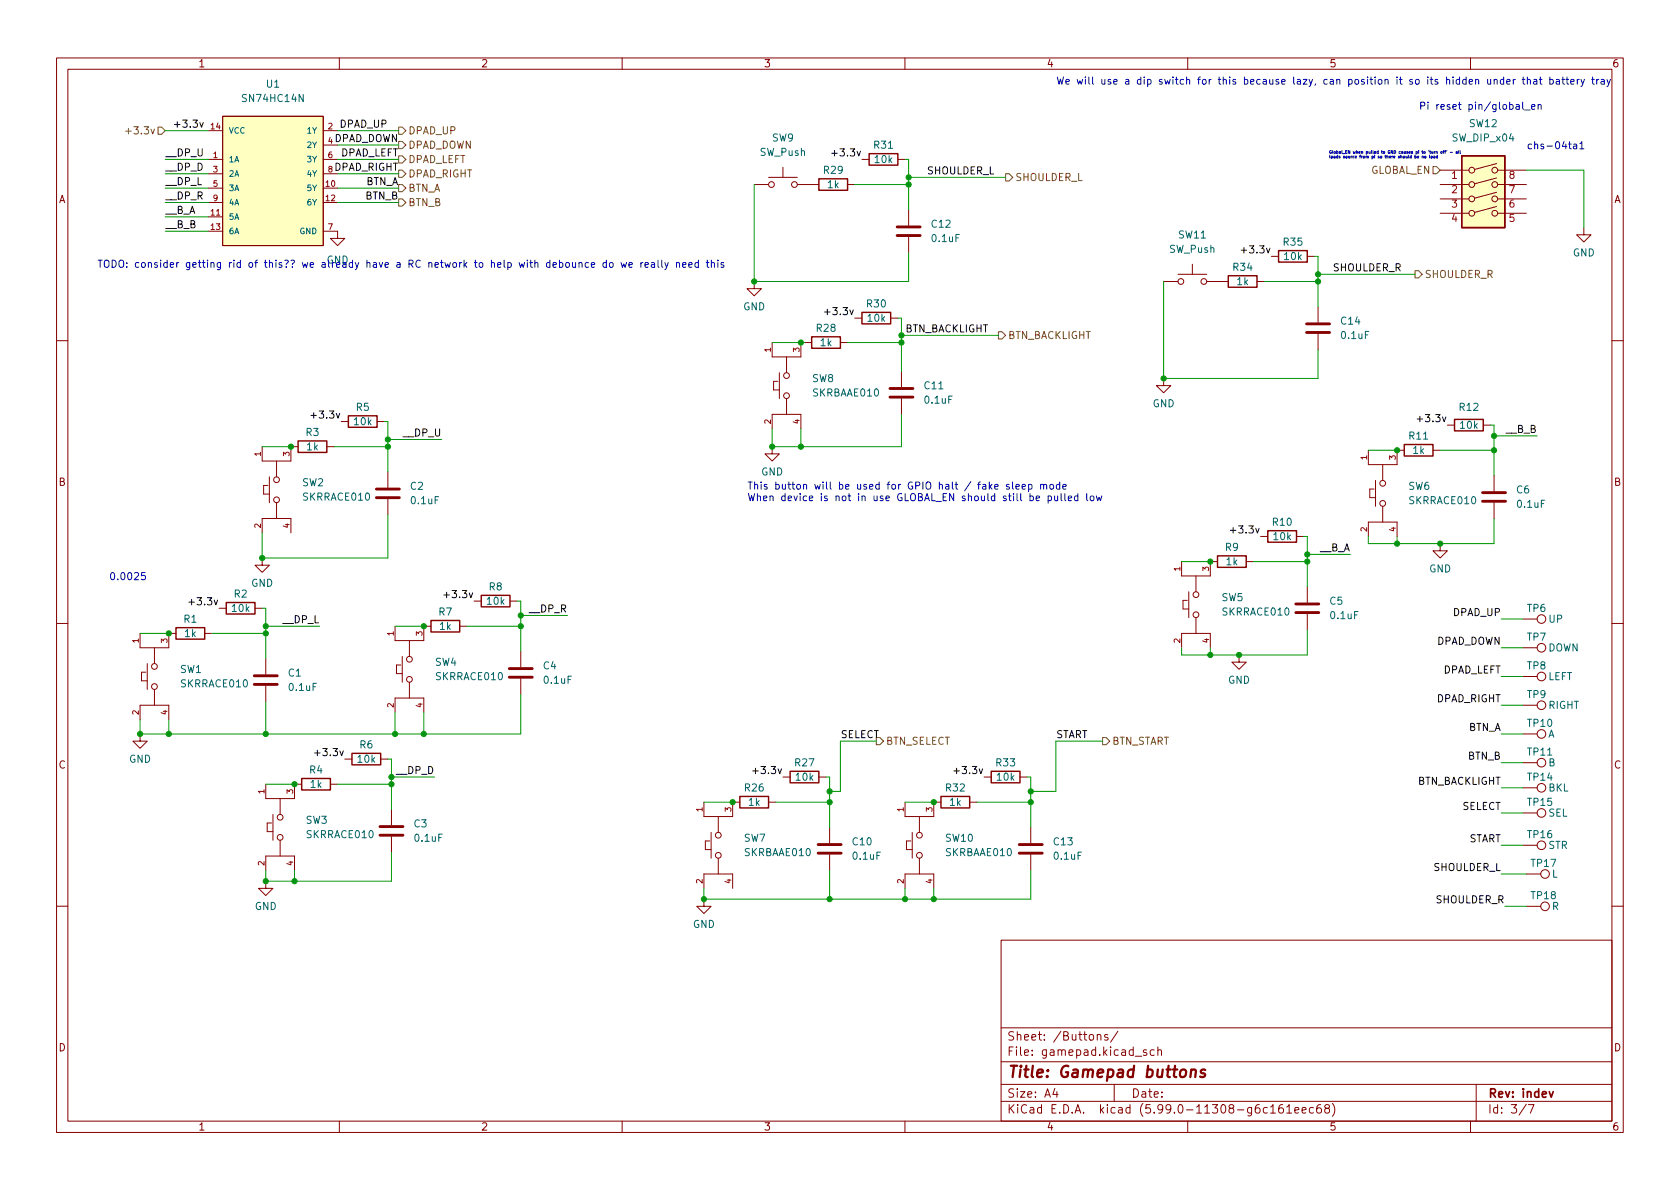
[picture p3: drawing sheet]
<svg xmlns="http://www.w3.org/2000/svg" width="297mm" height="210mm" viewBox="0 0 297 210" stroke-linecap="round" stroke-linejoin="round" font-family="sans-serif">
<g fill="none" stroke="#840000" stroke-width=".18">
<path d="M10 10.2h277v190.1h-277zM12 12.2h273v186.1h-273zM60 10.2v2M110 10.2v2M160 10.2v2M210 10.2v2M260 10.2v2M36.8 28.2h2.6M36.8 33.3h2.6M36.8 38.3h2.6M36.8 35.8h2.6M36.8 23.1h2.6"/>
<path d="M36.8 30.7h2.6M39.4 20.6h17.7v22.8h-17.7zM57.1 28.2h2.6M57.1 33.3h2.6M57.1 35.8h2.6M57.1 23.1h2.6M57.1 30.7h2.6M57.1 25.6h2.6M133.3 32.6h2.6M135.9 31.4h5.1M138.4 29.6v1.8M141 32.6h3.8"/>
<path d="M149.9 32.6h1.2M152.4 28.2h1.3M158.7 28.2h1.3M160.7 37.1v2.8M254.6 32.6h5.1M254.6 30.1h5.1M254.6 35.2h5.1M254.6 37.7h5.1M264.6 36.5l-3.9 1.1M264.6 34l-3.9 1M264.6 31.5l-3.9 1M264.6 28.9l-3.9 1.1"/>
<path d="M264.8 32.6h5.1M264.8 30.1h5.1M264.8 35.2h5.1M264.8 37.7h5.1M36.8 40.9h2.6M57.1 40.9h2.6v1.3h1.3l-1.3 1.2-1.3-1.2h1.3M133.3 49.8v1.2h1.3l-1.3 1.3-1.2-1.3h1.2M151.1 56.3h1.3M157.5 56.3h1.2M160.7 41.9v2.8M205.7 49.8h2.6M208.3 48.5h5.1"/>
<path d="M210.8 46.7v1.8M213.4 49.8h3.8M222.2 49.8h1.3M224.8 45.3h1.3M231.1 45.3h1.3M233 54.2v2.8M233 59v2.8M280 40.3v1.2h1.3l-1.3 1.3-1.2-1.3h1.2M10 60.2h2M46.4 79v2.5h5v-2.5h1.3M57.8 79h1.3M60.3 74.5h1.3"/>
<path d="M66.7 74.5h1.2M136.5 79v1.3h1.3l-1.3 1.2-1.2-1.2h1.2M136.5 75.8v-2.5h5.1v2.5M136.5 60.6v2.5h5.1v-2.5M137.5 67.4h-.7v1.6h1M137.8 65.9v4.6M139.1 63.1v2.8M139.1 70.5v2.8M142.2 60.6h1.3M148.6 60.6h1.3M159.4 65.7v2.7M159.4 70.5v2.8"/>
<path d="M205.7 66.9v1.3h1.3l-1.3 1.3-1.2-1.3h1.2M241.9 79.6v2.6h5.1v-2.6h1.3M253.4 79.6h1.2M255.9 75.2h1.3M262.3 75.2h1.2M285 60.2h2M46.4 98.7v1.2h1.2l-1.2 1.3-1.3-1.3h1.3M46.4 94.2v-2.5h5v2.5M47.4 85.8h-.8v1.6h1M47.6 84.3v4.6M48.9 81.5v2.8M48.9 88.9v2.8"/>
<path d="M68.6 83.4v2.8M68.6 88.3v2.8M208.9 99.3v2.5h5.1v-2.5h1.3M220.3 99.3h1.3M222.9 94.9h1.3M229.2 94.9h1.3M241.9 94.9v-2.6h5.1v2.6M243 86.5h-.8v1.5h1M243.2 85v4.5M244.5 82.2v2.8M244.5 89.5v2.8M254.6 96.1v1.3h1.3l-1.3 1.3-1.2-1.3h1.2"/>
<path d="M264.2 84.1v2.8M264.2 88.9v2.8M10 110.2h2M24.8 112v2.5h5v-2.5h1.3M25.8 118.9h-.8v1.5h1M26 117.3v4.6M27.3 114.5v2.8M36.2 112h1.3M38.7 107.6h1.3M45.1 107.6h1.3M47 116.5v2.7M69.8 110.7v2.6h5.1v-2.6h1.3"/>
<path d="M70.9 117.6h-.8v1.5h1M71.1 116.1v4.5M72.4 113.3v2.8M81.3 110.7h1.2M83.8 106.3h1.3M90.2 106.3h1.2M92.1 115.2v2.8M208.9 114.5v-2.5h5.1v2.5M209.9 106.2h-.7v1.5h1M210.2 104.6v4.6M211.5 101.8v2.8M211.5 109.2v2.8"/>
<path d="M219.1 115.8v1.3h1.2l-1.2 1.3-1.3-1.3h1.3M231.1 103.8v2.7M231.1 108.6v2.8M269.2 114.5h2.6M269.2 119.6h2.6M269.2 109.5h2.6M285 110.2h2M24.8 129.8v1.3h1.2l-1.2 1.2-1.3-1.2h1.3M24.8 127.2v-2.5h5v2.5M27.3 121.9v2.8M47 138.7v2.5h5.1v-2.5h1.2M47 121.3v2.8"/>
<path d="M58.4 138.7h1.3M61 134.2h1.2M67.3 134.2h1.3M69.8 126v-2.6h5.1v2.6M72.4 120.6v2.8M92.1 120v2.8M138.4 137.4h1.3M144.8 137.4h1.2M174 137.4h1.3M180.3 137.4h1.3M269.2 124.7h2.6M269.2 129.8h2.6"/>
<path d="M269.2 139.3h2.6M269.2 134.9h2.6M47 155.8v1.3h1.3l-1.3 1.3-1.3-1.3h1.3M47 153.9v-2.5h5.1v2.5M48 145.5h-.8v1.6h1.1M48.3 144v4.6M49.5 141.2v2.8M49.5 148.6v2.8M69.2 143.1v2.8M69.2 147.9v2.8M124.5 159v1.3h1.2l-1.2 1.2-1.3-1.2h1.3M124.5 157.1v-2.5h5v2.5"/>
<path d="M124.5 141.9v2.5h5v-2.5h1.3M125.5 148.7h-.8v1.5h1M125.7 147.2v4.6M127 144.4v2.8M127 151.8v2.8M135.9 141.9h1.3M146.7 146.3v2.8M146.7 151.1v2.8M160 141.9v2.5h5.1v-2.5h1.3M160 157.1v-2.5h5.1v2.5M161 148.7h-.7v1.5h1M161.3 147.2v4.6"/>
<path d="M162.6 144.4v2.8M162.6 151.8v2.8M171.4 141.9h1.3M182.2 146.3v2.8M182.2 151.1v2.8M269.2 143.8h2.6M269.2 149.5h2.6M269.9 154.6h2.5M10 160.2h2M177 166.3h108v32h-108zM269.9 160.3h2.5M285 160.2h2"/>
<path d="M60 198.3v2M110 198.3v2M160 198.3v2M177 194.8h108M177 191.8h108M177 187.8h108M177 181.8h108M186.5 192.5l-.4 1h1M186.9 193v1M194 183.1l.2-.2 .4 .1v.9M194 182.9v1M195.9 183l-.4-.1-.2 .2 .1 .3 .5 .1v.4h-.6"/>
<path d="M197 191.8v3M197.6 182.4l-1.2 1.9M200.7 186.8h1.2M202.7 185.7l-.3-.1-.3 .2 .1 .3 .5 .1v.4h-.6M204.1 185.7l-.5-.1-.2 .3v.4l.1 .3h.6M204.7 185.8l.2-.2 .4 .1 .1 .9M204.7 185.1v1.5M210 198.3v2M224.6 195.8l.5-.5v1.5M224.6 196.8h.9M226.8 195.3a.59 .59 0 0 0-.7 .7v.5l.1 .3h.4l.3-.1v-.5l-.1-.2-.4-.1-.3 .3M227.5 195.8l.4-.5v1.5"/>
<path d="M227.5 196.8h.9M228.9 196.3l.7-.1v-.3l-.5-.1-.2 .2 .1 .8h.6M230.2 196.3l.7-.1v-.3l-.5-.1-.2 .2 .1 .8h.6M232.2 195.9l-.4-.1-.3 .3v.4l.1 .3h.6M233.5 195.3a.59 .59 0 0 0-.7 .7v.5l.1 .3h.5l.2-.1v-.5l-.1-.2-.4-.1-.3 .3M234.5 196l-.3-.3 .1-.2 .2-.2 .4 .1 .2 .2-.1 .2-.6 .2-.2 .3 .1 .4 .2 .1h.4l.2-.3v-.2l-.3-.3M235.6 195.1a1.72 1.72 0 0 1 0 2.3M260 198.3v2M261 191.8v6.5M269.9 195.3l-1.3 1.9M270.2 195.3h1l-.6 1.5"/>
<circle cx="136.4" cy="32.6" r=".51"/>
<circle cx="140.5" cy="32.6" r=".51"/>
<circle cx="260.2" cy="37.7" r=".51"/>
<circle cx="260.2" cy="32.6" r=".51"/>
<circle cx="260.2" cy="30.1" r=".51"/>
<circle cx="260.2" cy="35.2" r=".51"/>
<circle cx="264.3" cy="37.7" r=".51"/>
<circle cx="264.3" cy="32.6" r=".51"/>
<circle cx="264.3" cy="30.1" r=".51"/>
<circle cx="264.3" cy="35.2" r=".51"/>
<circle cx="208.8" cy="49.8" r=".51"/>
<circle cx="212.9" cy="49.8" r=".51"/>
<circle cx="139.1" cy="70" r=".51"/>
<circle cx="139.1" cy="66.4" r=".51"/>
<circle cx="48.9" cy="88.4" r=".51"/>
<circle cx="48.9" cy="84.8" r=".51"/>
<circle cx="244.5" cy="89" r=".51"/>
<circle cx="244.5" cy="85.5" r=".51"/>
<circle cx="27.3" cy="117.9" r=".51"/>
<circle cx="72.4" cy="116.6" r=".51"/>
<circle cx="211.5" cy="105.2" r=".51"/>
<circle cx="211.5" cy="108.7" r=".51"/>
<circle cx="272.5" cy="114.5" r=".76"/>
<circle cx="272.5" cy="109.5" r=".76"/>
<circle cx="272.5" cy="119.6" r=".76"/>
<circle cx="27.3" cy="121.4" r=".51"/>
<circle cx="72.4" cy="120.1" r=".51"/>
<circle cx="272.5" cy="139.3" r=".76"/>
<circle cx="272.5" cy="124.7" r=".76"/>
<circle cx="272.5" cy="129.8" r=".76"/>
<circle cx="272.5" cy="134.9" r=".76"/>
<circle cx="49.5" cy="148.1" r=".51"/>
<circle cx="49.5" cy="144.5" r=".51"/>
<circle cx="127" cy="151.3" r=".51"/>
<circle cx="127" cy="147.7" r=".51"/>
<circle cx="162.6" cy="151.3" r=".51"/>
<circle cx="162.6" cy="147.7" r=".51"/>
<circle cx="272.5" cy="149.5" r=".76"/>
<circle cx="272.5" cy="143.8" r=".76"/>
<circle cx="273.2" cy="154.6" r=".76"/>
<circle cx="273.2" cy="160.3" r=".76"/>
</g>
<path d="M273.9 193l.4 1 .3-1" fill="none" stroke="#840000" stroke-width=".3"/>
<path d="M210.6 189.3a.49 .49 0 0 1 .9 .1l-.2 1.1M210.6 189.1l-.1 1.4M213.1 189.2a.49 .49 0 0 0-.8 .3l.1 .2 .6 .2 .1 .2-.1 .3-.2 .1-.6-.1" fill="none" stroke="#840000" stroke-width=".4"/>
<g fill="none" stroke="#840000" stroke-width=".25">
<path d="M144.8 31.6h5.1v2h-5.1zM153.7 27.2h5v2h-5zM258.4 27.6h7.7v12.7h-7.7zM143.5 59.6h5.1v2h-5.1zM152.4 55.2h5.1v2.1h-5.1zM217.2 48.8h5v2h-5zM226.1 44.3h5v2h-5zM52.7 78h5.1v2h-5.1zM61.6 73.5h5.1v2.1h-5.1zM248.3 78.6h5.1v2h-5.1zM257.2 74.2h5.1v2h-5.1zM215.3 98.3h5v2h-5z"/>
<path d="M224.2 93.8h5v2.1h-5zM31.1 111h5.1v2h-5.1zM40 106.5h5.1v2.1h-5.1zM76.2 109.7h5.1v2.1h-5.1zM85.1 105.3h5.1v2h-5.1zM53.3 137.7h5.1v2h-5.1zM62.2 133.2h5.1v2h-5.1zM139.7 136.4h5.1v2h-5.1zM175.3 136.4h5v2h-5zM130.8 140.8h5.1v2.1h-5.1zM166.4 140.8h5v2.1h-5z"/>
</g>
<g fill="none" stroke="#840000" stroke-width=".51">
<path d="M158.6 41.7h4.1M158.6 40.1h4.1M231 58.8h4.1M231 57.3h4.1M157.4 70.2h4M157.4 68.7h4M66.5 88h4.1M66.5 86.5h4.1M262.1 88.6h4.1M262.1 87.1h4.1M45 119.5h4M90 119.8h4.1"/>
<path d="M90 118.2h4.1M229.1 108.3h4.1M229.1 106.8h4.1M45 121h4M67.2 147.7h4M67.2 146.2h4M144.7 150.9h4M144.7 149.3h4M180.2 150.9h4.1M180.2 149.3h4.1"/>
</g>
<g fill="#ffffc2" stroke="#ffffc2" stroke-width=".18">
<path d="M258.4 27.6h7.7v12.7h-7.7z"/>
<path d="M39.4 20.6h17.7v22.8h-17.7z"/>
</g>
<g fill="none" stroke="#725600" stroke-width=".18">
<path d="M22.2 23.2h1M27.9 22.5h.7l.6 .6-.6 .6h-.7zM70.5 35.2h.6l.7 .6-.7 .6h-.6zM70.5 30.1h.6l.7 .6-.7 .7h-.6zM70.5 22.5h.6l.7 .6-.7 .6h-.6zM70.5 27.6h.6l.7 .6-.7 .6h-.6zM70.5 32.6h.6l.7 .7-.7 .6h-.6zM70.5 25h.6l.7 .6-.7 .7h-.6zM177.8 30.7h.6l.7 .7-.7 .6h-.6zM253.4 29.5h.6l.6 .6-.6 .6h-.6zM176.5 58.7h.7l.6 .6-.6 .6h-.7zM250.2 47.9h.6l.7 .6-.7 .6h-.6z"/>
<path d="M154.9 130.4h.7l.6 .7-.6 .6h-.7zM194.9 130.4h.7l.6 .7-.6 .6h-.7z"/>
</g>
<path d="M30.9 22h.9M147.1 27.1h.9M145.8 55.2h1M219.5 44.2h.9M55 73.5h1M250.6 74.1h.9M217.5 93.8h1M33.4 106.5h1M78.5 105.2h.9M55.6 133.1h1M133.1 136.3h1M168.7 136.3h.9" fill="none" stroke="#0f0f0f" stroke-width=".18"/>
<g fill="none" stroke="#0000c2" stroke-width=".18">
<path d="M263 14l.1 .8 .3 .1 .2-.1M263.6 14v.9M264.2 14.2l.2-.2 .3 .1v.8M264.2 14v.9M265.9 14.1l-.4-.1-.2 .3 .1 .5h.5M265.9 13.6v1.3M266.4 14.5l.6-.2v-.2l-.4-.1-.2 .2 .1 .6h.5M267.6 14v.9M267.9 14l-.3 .3M268.1 18.5h.5v.8M268.6 18.8h-.4l-.2 .2 .2 .3h.4M269.1 14h.5"/>
<path d="M269.2 18.1v1.1l.2 .1M269.3 13.6v1.1l.3 .2M269.6 19.5h1M270 14.2l.2-.2 .3 .1 .1 .8M270 13.6v1.3M270.8 18.9l.6-.1-.1-.3h-.3l-.2 .2 .1 .6h.4M271.2 14.1h.5v.8M271.7 14.3l-.4 .1-.2 .2 .2 .3 .4-.1M271.9 18.6l.2-.1h.3l.1 .8M271.9 18.5v.8M272.2 14h.4M272.3 13.6v1.1l.3 .2"/>
<path d="M274 14.1l.4-.1 .2 .3-.1 .5h-.5M274 13.6v1.3M275.2 14.1h.5v.8M275.7 14.3l-.4 .1-.2 .2 .2 .3 .4-.1M276.1 14h.5M276.3 13.6v1.1l.3 .2M276.9 14h.5M277.1 13.6v1.1l.3 .2M277.7 14.5l.6-.2v-.2l-.4-.1-.2 .2 .1 .6h.5M278.9 14v.9M279.2 14l-.3 .3M279.5 14l.3 .9"/>
<path d="M280.1 14l-.4 1.2-.2 .1M281.4 14h.5M281.6 13.6v1.1l.3 .2M282.3 14v.9M282.7 14l-.4 .3M283.1 14.1h.5v.8M283.6 14.3l-.4 .1-.2 .2 .2 .3 .4-.1M284.1 14l.3 .9M284.7 14l-.4 1.2-.2 .1M250.2 27.4v.5h.2v-.2l-.2-.1M250.6 27.8l.2-.1v-.1l-.2 .1v.2h.2M251.4 27.7l.2-.1 .1 .3"/>
<path d="M251.4 27.6v.3M251.9 27.7h.2v.2h-.2zM252.7 27.4l.1 .5M253 27.7h.2v.2h-.2zM253.1 26.8l.1 .3h.2M253.4 26.8v.3M253.5 27.6l.2 .1v.2h-.2v-.1l.2-.1M253.6 26.8v.3M253.7 26.8l-.1 .1M253.9 26.8h.2v.3M253.9 26.8v.3M254.2 27.4v.5h-.2l-.1-.2 .3-.1"/>
<path d="M254.8 26.8l.2 .1-.1 .2-.2-.1zM255.1 26.8h.2M255.3 26.6l-.1 .1v.4M255.4 26.8h.2M255.6 26.6l-.1 .1v.4M255.8 26.6v.1M256.4 26.9h.4M257.4 26.8h.2l.1 .3M257.7 26.9l-.3 .1 .3 .1M257.9 26.6l.1 .5M258.2 26.6v.5M278.2 25.5h.5l.1 .8"/>
<path d="M278.8 25.8h-.4l-.2 .2 .2 .3h.4M279.3 25.4l.4-.4v1.3M279.3 26.3h.8M107.2 46.5l-.4-.1-.2 .3 .1 .5h.5M107.2 46v1.3M107.9 46.5l.3-.1 .2 .3v.3l-.2 .3-.3-.1-.1-.2zM109.8 46.4l.3 .9 .2-.6 .2 .6 .3-.9M111.2 46.8l.6-.1-.1-.2-.3-.1-.2 .2 .1 .6h.4M113.3 46.4v.9M113.7 46.4l-.4 .3M114 46.8l.6-.1v-.2l-.4-.1-.2 .2 .1 .6h.5M115.2 46.5h.5v.8"/>
<path d="M115.7 46.7l-.4 .1-.2 .2 .2 .3 .4-.1M116.3 46v1.1l.2 .2M117 46v1.1l.2 .2M117.6 46.4l.3 .9M118.2 46.4l-.5 1.2-.1 .1M119.6 46.5l.2-.1 .3 .1 .1 .8M119.6 46.4v.9M120.7 46.8l.6-.1-.1-.2-.3-.1-.2 .2 .1 .6h.4M121.8 46.8l.6-.1-.1-.2-.3-.1-.2 .2v.6h.5M123.5 46.5l-.4-.1-.2 .3 .1 .5h.5M123.5 46v1.3M124.9 46.4h.5"/>
<path d="M125.1 46v1.1l.3 .2M125.8 46.5l.2-.1 .3 .1v.8M125.8 46v1.3M126.9 46v.1M126.9 46.4v.9M128 46.5l-.3-.1-.2 .2v.2l.5 .1v.3h-.5M175.9 86.1l.6-.1-.1-.3h-.3l-.2 .1v.6h.5M178.4 85.7h-.3l-.2 .1 .1 .2 .4 .1v.3h-.5M179 85.2v1.1l.2 .2M179.6 86.1l.6-.1v-.3h-.4l-.2 .1 .1 .6h.5M180.7 86.1l.6-.1v-.3h-.4l-.2 .1 .1 .6h.5M181.9 85.7h.3l.3 .2-.1 .5h-.5"/>
<path d="M181.9 85.7v1.2M183.2 88.1l.6-.1-.1-.2-.3-.1-.2 .2 .1 .6h.4M184 85.8l.2-.1h.3v.8M184 85.7v.8M184.5 85.8l.2-.1h.3l.1 .8M185.3 87.8l.4-.1 .2 .2-.1 .6h-.5M185.3 87.7v1.3M185.7 85.7h.3l.3 .2v.4l-.3 .2-.3-.1-.1-.1zM186.5 87.7v.8h.3l.2-.1M187 87.7v.8M187.4 85.7h-.4l-.2 .2 .1 .5h.5M187.4 85.2v1.3"/>
<path d="M187.6 87.3v1.1l.2 .1M187.9 86.1l.6-.1v-.3h-.4l-.2 .1 .1 .6h.5M188.3 87.3v1.1l.2 .1M188.9 88.1l.6-.1-.1-.2-.3-.1-.2 .2v.6h.5M190.6 87.8l-.4-.1-.2 .2 .1 .6h.5M190.6 87.3v1.2M192.1 87.3v1.1l.2 .1M192.9 87.8l.3-.1 .2 .2v.4l-.2 .2h-.3l-.1-.2zM193.8 87.7l.3 .8 .2-.6 .3 .6 .2-.8M19.7 101.4l.2-.2a.68 .68 0 0 1 .4 .7 .68 .68 0 0 1-.4 .6l-.2-.1-.2-.4z"/>
</g>
<g fill="none" stroke="#009600" stroke-width=".18">
<path d="M29.2 23.1h7.6M29.2 28.2h7.6M29.2 33.3h7.6M29.2 35.8h7.6M29.2 30.7h7.6M29.2 38.3h7.6M59.7 23.1h10.8M59.7 28.2h10.8M59.7 33.3h10.8M59.7 35.8h10.8M59.7 25.6h10.8M59.7 30.7h10.8"/>
<path d="M133.3 32.6v17.2h27.4v-5.1M151.1 32.6h9.6M160 28.2h.7v8.9M160.7 31.4h17.1M269.9 30.1h10.1v10.2M29.2 40.9h7.6M158.7 56.3h.7v9.4M159.4 59.3h17.1M205.7 49.8v17.1h27.3v-5.1M223.5 49.8h9.5M232.4 45.3h.6v8.9M233 48.5h17.2"/>
<path d="M46.4 79h5M59.1 79h9.5M67.9 74.5h.7v8.9M68.6 77.7h9.5M136.5 60.6h5.7M141.6 75.8v3.2M149.9 60.6h9.5M159.4 73.3v5.7h-22.9v-3.2M241.9 79.6h5.1M254.6 79.6h9.6M263.5 75.2h.7v8.9M264.2 77.1h7.6"/>
<path d="M68.6 91.1v7.6h-22.2v-4.5M208.9 99.3h5.1M221.6 99.3h9.5M230.5 94.9h.6v8.9M231.1 98h7.7M247 94.9v1.2M264.2 91.7v4.4h-22.3v-1.2M24.8 112h5M37.5 112h9.5M46.4 107.6h.6v8.9M47 110.7h9.5M69.8 110.7h5.1"/>
<path d="M82.5 110.7h9.6M91.4 106.3h.7v8.9M92.1 108.8h8.2M214 114.5v1.3M231.1 111.4v4.4h-22.2v-1.3M265.4 109.5h3.8M265.4 114.5h3.8M265.4 119.6h3.8M29.8 127.2v2.6M47 124.1v5.7M47 138.7h5.1M59.7 138.7h9.5"/>
<path d="M68.6 134.2h.6v8.9M69.2 137.4h7.6M69.8 126v3.8M74.9 126v3.8M92.1 122.8v7h-67.3v-2.6M146 137.4h.7v8.9M154.9 131.1h-6.3v8.8h-1.9M181.6 137.4h.6v8.9M194.9 131.1h-8.2v8.8h-4.5M265.4 129.8h3.8M265.4 134.9h3.8M265.4 139.3h3.8"/>
<path d="M265.4 124.7h3.8M52.1 153.9v1.9M69.2 150.7v5.1h-22.2v-1.9M124.5 141.9h5M137.2 141.9h9.5M146.7 153.9v5.1M160 157.1v1.9M160 141.9h5.1M165.1 157.1v1.9M172.7 141.9h9.5M182.2 153.9v5.1h-57.7v-1.9M265.4 149.5h3.8"/>
<path d="M265.4 143.8h3.8M265.4 154.6h4.5M266.1 160.3h3.8"/>
</g>
<g fill="#009600" stroke="#009600" stroke-width=".18">
<circle cx="92.1" cy="108.8" r=".46"/>
<circle cx="92.1" cy="110.7" r=".46"/>
<circle cx="146.7" cy="159" r=".46"/>
<circle cx="160" cy="159" r=".46"/>
<circle cx="129.5" cy="141.9" r=".46"/>
<circle cx="182.2" cy="139.9" r=".46"/>
<circle cx="182.2" cy="141.9" r=".46"/>
<circle cx="146.7" cy="141.9" r=".46"/>
<circle cx="46.4" cy="98.7" r=".46"/>
<circle cx="47" cy="110.7" r=".46"/>
<circle cx="47" cy="129.8" r=".46"/>
<circle cx="29.8" cy="129.8" r=".46"/>
<circle cx="52.1" cy="138.7" r=".46"/>
<circle cx="47" cy="112" r=".46"/>
<circle cx="29.8" cy="112" r=".46"/>
<circle cx="47" cy="155.8" r=".46"/>
<circle cx="52.1" cy="155.8" r=".46"/>
<circle cx="68.6" cy="77.7" r=".46"/>
<circle cx="68.6" cy="79" r=".46"/>
<circle cx="51.4" cy="79" r=".46"/>
<circle cx="24.8" cy="129.8" r=".46"/>
<circle cx="69.2" cy="137.4" r=".46"/>
<circle cx="69.2" cy="138.7" r=".46"/>
<circle cx="124.5" cy="159" r=".46"/>
<circle cx="74.9" cy="110.7" r=".46"/>
<circle cx="69.8" cy="129.8" r=".46"/>
<circle cx="74.9" cy="129.8" r=".46"/>
<circle cx="233" cy="48.5" r=".46"/>
<circle cx="233" cy="49.8" r=".46"/>
<circle cx="254.6" cy="96.1" r=".46"/>
<circle cx="264.2" cy="77.1" r=".46"/>
<circle cx="264.2" cy="79.6" r=".46"/>
<circle cx="247" cy="79.6" r=".46"/>
<circle cx="159.4" cy="59.3" r=".46"/>
<circle cx="159.4" cy="60.6" r=".46"/>
<circle cx="133.3" cy="49.8" r=".46"/>
<circle cx="160.7" cy="31.4" r=".46"/>
<circle cx="160.7" cy="32.6" r=".46"/>
<circle cx="231.1" cy="98" r=".46"/>
<circle cx="219.1" cy="115.8" r=".46"/>
<circle cx="231.1" cy="99.3" r=".46"/>
<circle cx="214" cy="99.3" r=".46"/>
<circle cx="214" cy="115.8" r=".46"/>
<circle cx="247" cy="96.1" r=".46"/>
<circle cx="205.7" cy="66.9" r=".46"/>
<circle cx="146.7" cy="139.9" r=".46"/>
<circle cx="165.1" cy="141.9" r=".46"/>
<circle cx="165.1" cy="159" r=".46"/>
<circle cx="136.5" cy="79" r=".46"/>
<circle cx="141.6" cy="79" r=".46"/>
<circle cx="141.6" cy="60.6" r=".46"/>
</g>
<text font-size="2.8" fill="#840000" x="178" y="190.6">Title: Gamepad buttons</text>
<g font-size="2.1" fill="#840000">
<text x="178" y="184">Sheet: /Buttons/</text>
<text x="178" y="186.7">File: gamepad.kicad_sch</text>
<text x="178" y="196.9">KiCad E.D.A. kicad (5.99.0-11308-g6c161eec68)</text>
<text x="178" y="194.1">Size: A4</text>
<text x="200" y="194.1">Date:</text>
<text x="263" y="194.1">Rev: indev</text>
<text x="263" y="196.9">Id: 3/7</text>
</g>
<g font-size="1.8" fill="#840000">
<text x="35" y="11.9">1</text>
<text x="85" y="11.9">2</text>
<text x="135" y="11.9">3</text>
<text x="185" y="11.9">4</text>
<text x="235" y="11.9">5</text>
<text x="285" y="11.9">6</text>
<text x="10.3" y="35.9">A</text>
<text x="285.3" y="35.9">A</text>
<text x="10.3" y="85.9">B</text>
<text x="285.3" y="85.9">B</text>
<text x="10.3" y="135.9">C</text>
<text x="285.3" y="135.9">C</text>
<text x="10.3" y="185.9">D</text>
<text x="285.3" y="185.9">D</text>
<text x="35" y="199.9">1</text>
<text x="85" y="199.9">2</text>
<text x="135" y="199.9">3</text>
<text x="185" y="199.9">4</text>
<text x="235" y="199.9">5</text>
<text x="285" y="199.9">6</text>
</g>
<g font-size="1.8" fill="#006464">
<text x="47.1" y="15.5">U1</text>
<text x="43.1" y="18">SN74HC14N</text>
<text x="259.8" y="22.5">SW12</text>
<text x="134.4" y="27.6">SW_Push</text>
<text x="136.5" y="25">SW9</text>
<text x="154.6" y="26.3">R31</text>
<text x="154.7" y="28.8">10k</text>
<text x="256.9" y="25">SW_DIP_x04</text>
<text x="145.7" y="30.7">R29</text>
<text x="146.3" y="33.3">1k</text>
<text x="164.8" y="40.3">C12</text>
<text x="164.9" y="42.8">0.1uF</text>
<text x="206.7" y="44.7">SW_Push</text>
<text x="208.4" y="42.2">SW11</text>
<text x="218.1" y="47.9">R34</text>
<text x="227" y="43.4">R35</text>
<text x="227.1" y="46">10k</text>
<text x="278.1" y="45.3">GND</text>
<text x="218.7" y="50.4">1k</text>
<text x="131.4" y="54.9">GND</text>
<text x="144.4" y="58.7">R28</text>
<text x="153.3" y="54.4">R30</text>
<text x="153.5" y="56.9">10k</text>
<text x="237.2" y="57.4">C14</text>
<text x="237.3" y="59.9">0.1uF</text>
<text x="145.1" y="61.2">1k</text>
<text x="143.6" y="67.6">SW8</text>
<text x="143.7" y="70.1">SKRBAAE010</text>
<text x="163.5" y="68.8">C11</text>
<text x="163.6" y="71.4">0.1uF</text>
<text x="54.1" y="77.1">R3</text>
<text x="62.7" y="75.2">10k</text>
<text x="63" y="72.6">R5</text>
<text x="203.8" y="72">GND</text>
<text x="249.2" y="77.7">R11</text>
<text x="258.1" y="72.6">R12</text>
<text x="258.2" y="75.8">10k</text>
<text x="54.3" y="79.6">1k</text>
<text x="249.8" y="80.3">1k</text>
<text x="53.4" y="86">SW2</text>
<text x="53.6" y="88.5">SKRRACE010</text>
<text x="72.6" y="86.6">C2</text>
<text x="72.8" y="89.1">0.1uF</text>
<text x="134.6" y="84.1">GND</text>
<text x="249" y="86.6">SW6</text>
<text x="249.2" y="89.1">SKRRACE010</text>
<text x="268.2" y="87.2">C6</text>
<text x="268.4" y="89.8">0.1uF</text>
<text x="225.1" y="93">R10</text>
<text x="225.2" y="95.5">10k</text>
<text x="216.7" y="97.4">R9</text>
<text x="216.8" y="99.9">1k</text>
<text x="252.7" y="101.2">GND</text>
<text x="41.4" y="105.7">R2</text>
<text x="44.4" y="103.8">GND</text>
<text x="86.2" y="106.9">10k</text>
<text x="86.5" y="104.4">R8</text>
<text x="216" y="106.3">SW5</text>
<text x="235.1" y="106.9">C5</text>
<text x="32.5" y="110.1">R1</text>
<text x="32.7" y="112.6">1k</text>
<text x="41.1" y="108.2">10k</text>
<text x="77.6" y="108.8">R7</text>
<text x="77.8" y="111.4">1k</text>
<text x="216.2" y="108.8">SKRRACE010</text>
<text x="235.4" y="109.5">0.1uF</text>
<text x="270.1" y="108.2">TP6</text>
<text x="270.1" y="113.3">TP7</text>
<text x="273.8" y="110.1">UP</text>
<text x="31.8" y="119">SW1</text>
<text x="51" y="119.6">C1</text>
<text x="76.9" y="117.7">SW4</text>
<text x="96.1" y="118.4">C4</text>
<text x="270.1" y="118.4">TP8</text>
<text x="273.7" y="115.2">DOWN</text>
<text x="32.1" y="121.5">SKRRACE010</text>
<text x="51.2" y="122.2">0.1uF</text>
<text x="77.1" y="120.3">SKRRACE010</text>
<text x="96.3" y="120.9">0.1uF</text>
<text x="217.1" y="120.9">GND</text>
<text x="270.1" y="123.4">TP9</text>
<text x="273.7" y="120.3">LEFT</text>
<text x="273.7" y="125.3">RIGHT</text>
<text x="270.2" y="128.5">TP10</text>
<text x="273.7" y="130.4">A</text>
<text x="22.8" y="134.9">GND</text>
<text x="54.7" y="136.8">R4</text>
<text x="63.3" y="134.9">10k</text>
<text x="63.6" y="132.3">R6</text>
<text x="140.6" y="135.5">R27</text>
<text x="176.2" y="135.5">R33</text>
<text x="270.2" y="133.6">TP11</text>
<text x="273.8" y="135.5">B</text>
<text x="54.9" y="139.3">1k</text>
<text x="131.7" y="139.9">R26</text>
<text x="132.4" y="142.5">1k</text>
<text x="140.8" y="138">10k</text>
<text x="167.3" y="139.9">R32</text>
<text x="167.9" y="142.5">1k</text>
<text x="176.3" y="138">10k</text>
<text x="270.2" y="138">TP14</text>
<text x="270.2" y="142.5">TP15</text>
<text x="273.7" y="139.9">BKL</text>
<text x="54.1" y="145.7">SW3</text>
<text x="54.3" y="148.2">SKRRACE010</text>
<text x="73.2" y="146.3">C3</text>
<text x="73.4" y="148.8">0.1uF</text>
<text x="131.5" y="148.8">SW7</text>
<text x="150.8" y="149.5">C10</text>
<text x="167.2" y="148.8">SW10</text>
<text x="186.4" y="149.5">C13</text>
<text x="270.2" y="148.2">TP16</text>
<text x="273.7" y="144.4">SEL</text>
<text x="131.7" y="151.4">SKRBAAE010</text>
<text x="150.9" y="152">0.1uF</text>
<text x="167.2" y="151.4">SKRBAAE010</text>
<text x="186.5" y="152">0.1uF</text>
<text x="270.8" y="153.3">TP17</text>
<text x="273.7" y="150.1">STR</text>
<text x="274.4" y="155.2">L</text>
<text x="45" y="160.9">GND</text>
<text x="270.8" y="159">TP18</text>
<text x="274.4" y="160.9">R</text>
<text x="122.5" y="164.1">GND</text>
</g>
<g font-size="1.8" fill="#0000c2">
<text x="186.7" y="14.9">We will use a dip switch for this because lazy, can position it so its hidden under that battery tray</text>
<text x="250.8" y="19.4">Pi reset pin/global_en</text>
<text x="269.9" y="26.4">chs-04ta1</text>
<text x="17.1" y="47.3">TODO: consider getting rid of this?? we already have a RC network to help with debounce do we really need this</text>
<text x="57.7" y="46.6">GND</text>
<text x="132.1" y="86.6">This button will be used for GPIO halt / fake sleep mode</text>
<text x="132.1" y="88.6">When device is not in use GLOBAL_EN should still be pulled low</text>
<text x="20.6" y="102.6">0.0025</text>
</g>
<g font-size="1.8" fill="#725600">
<text x="23.1" y="23.7">+3.3v</text>
<text x="72.1" y="23.7">DPAD_UP</text>
<text x="72.1" y="28.8">DPAD_LEFT</text>
<text x="72.1" y="26.3">DPAD_DOWN</text>
<text x="72.1" y="31.4">DPAD_RIGHT</text>
<text x="72.1" y="33.9">BTN_A</text>
<text x="179.5" y="32">SHOULDER_L</text>
<text x="242.1" y="30.7">GLOBAL_EN</text>
<text x="72.1" y="36.4">BTN_B</text>
<text x="251.8" y="49.1">SHOULDER_R</text>
<text x="178.2" y="59.9">BTN_BACKLIGHT</text>
<text x="156.6" y="131.7">BTN_SELECT</text>
<text x="196.6" y="131.7">BTN_START</text>
</g>
<g font-size="1.8" fill="#0f0f0f">
<text x="31.7" y="22.6">+3.3v</text>
<text x="60.1" y="22.6">DPAD_UP</text>
<text x="29.2" y="27.6">__DP_U</text>
<text x="58.9" y="25.1">DPAD_DOWN</text>
<text x="60.1" y="27.6">DPAD_LEFT</text>
<text x="147.9" y="27.6">+3.3v</text>
<text x="29.2" y="30.2">__DP_D</text>
<text x="29.2" y="32.7">__DP_L</text>
<text x="29.2" y="35.3">__DP_R</text>
<text x="59" y="30.2">DPAD_RIGHT</text>
<text x="64.6" y="35.3">BTN_B</text>
<text x="64.6" y="32.7">BTN_A</text>
<text x="163.8" y="30.8">SHOULDER_L</text>
<text x="29.2" y="37.8">__B_A</text>
<text x="29.2" y="40.3">__B_B</text>
<text x="220.3" y="44.8">+3.3v</text>
<text x="235.6" y="48">SHOULDER_R</text>
<text x="146.7" y="55.7">+3.3v</text>
<text x="160" y="58.8">BTN_BACKLIGHT</text>
<text x="55.8" y="74">+3.3v</text>
<text x="71.4" y="77.2">__DP_U</text>
<text x="251.4" y="74.6">+3.3v</text>
<text x="266.3" y="76.5">__B_B</text>
<text x="218.4" y="94.3">+3.3v</text>
<text x="233.3" y="97.5">__B_A</text>
<text x="34.3" y="107">+3.3v</text>
<text x="79.3" y="105.8">+3.3v</text>
<text x="50" y="110.2">__DP_L</text>
<text x="93.6" y="108.3">__DP_R</text>
<text x="257" y="108.9">DPAD_UP</text>
<text x="253.8" y="114">DPAD_DOWN</text>
<text x="255" y="119.1">DPAD_LEFT</text>
<text x="253.9" y="124.2">DPAD_RIGHT</text>
<text x="148.6" y="130.5">SELECT</text>
<text x="186.7" y="130.5">START</text>
<text x="259.5" y="129.2">BTN_A</text>
<text x="56.5" y="133.7">+3.3v</text>
<text x="70.2" y="136.9">__DP_D</text>
<text x="134" y="136.9">+3.3v</text>
<text x="169.5" y="136.9">+3.3v</text>
<text x="259.5" y="134.3">BTN_B</text>
<text x="250.4" y="138.8">BTN_BACKLIGHT</text>
<text x="258.5" y="143.2">SELECT</text>
<text x="259.5" y="148.9">START</text>
<text x="253.4" y="154">SHOULDER_L</text>
<text x="253.9" y="159.7">SHOULDER_R</text>
</g>
<g font-size="1.8" fill="#a90000">
<text x="256.7" y="31.6">1</text>
<text x="256.7" y="34.2">2</text>
<text x="266.8" y="34.2">7</text>
<text x="266.8" y="31.6">8</text>
<text x="256.7" y="36.7">3</text>
<text x="256.7" y="39.2">4</text>
<text x="266.8" y="39.2">5</text>
<text x="266.8" y="36.7">6</text>
</g>
<g font-size="1.4" fill="#a90000">
<text x="37.3" y="22.9">14</text>
<text x="58" y="22.9">2</text>
<text x="37.7" y="27.9">1</text>
<text x="58" y="25.4">4</text>
<text x="58" y="27.9">6</text>
<text x="37.7" y="30.5">3</text>
<text x="37.7" y="33">5</text>
<text x="37.7" y="35.6">9</text>
<text x="57.6" y="33">10</text>
<text x="57.6" y="35.6">12</text>
<text x="58" y="30.5">8</text>
<text x="37.3" y="38.1">11</text>
<text x="37.3" y="40.6">13</text>
<text x="58" y="40.6">7</text>
<text x="136.3" y="62.2" transform="rotate(-90 136.3 62.2)">1</text>
<text x="141.4" y="62.2" transform="rotate(-90 141.4 62.2)">3</text>
<text x="136.3" y="74.9" transform="rotate(-90 136.3 74.9)">2</text>
<text x="141.4" y="74.9" transform="rotate(-90 141.4 74.9)">4</text>
<text x="46.1" y="80.7" transform="rotate(-90 46.1 80.7)">1</text>
<text x="51.2" y="80.7" transform="rotate(-90 51.2 80.7)">3</text>
<text x="241.7" y="81.3" transform="rotate(-90 241.7 81.3)">1</text>
<text x="246.8" y="81.3" transform="rotate(-90 246.8 81.3)">3</text>
<text x="46.1" y="93.4" transform="rotate(-90 46.1 93.4)">2</text>
<text x="51.2" y="93.4" transform="rotate(-90 51.2 93.4)">4</text>
<text x="241.7" y="94" transform="rotate(-90 241.7 94)">2</text>
<text x="246.8" y="94" transform="rotate(-90 246.8 94)">4</text>
<text x="208.7" y="101" transform="rotate(-90 208.7 101)">1</text>
<text x="213.7" y="101" transform="rotate(-90 213.7 101)">3</text>
<text x="24.5" y="113.7" transform="rotate(-90 24.5 113.7)">1</text>
<text x="29.6" y="113.7" transform="rotate(-90 29.6 113.7)">3</text>
<text x="69.6" y="112.4" transform="rotate(-90 69.6 112.4)">1</text>
<text x="74.7" y="112.4" transform="rotate(-90 74.7 112.4)">3</text>
<text x="208.7" y="113.7" transform="rotate(-90 208.7 113.7)">2</text>
<text x="213.7" y="113.7" transform="rotate(-90 213.7 113.7)">4</text>
<text x="69.6" y="125.1" transform="rotate(-90 69.6 125.1)">2</text>
<text x="74.7" y="125.1" transform="rotate(-90 74.7 125.1)">4</text>
<text x="24.5" y="126.4" transform="rotate(-90 24.5 126.4)">2</text>
<text x="29.6" y="126.4" transform="rotate(-90 29.6 126.4)">4</text>
<text x="46.7" y="140.3" transform="rotate(-90 46.7 140.3)">1</text>
<text x="51.8" y="140.3" transform="rotate(-90 51.8 140.3)">3</text>
<text x="124.2" y="143.5" transform="rotate(-90 124.2 143.5)">1</text>
<text x="129.3" y="143.5" transform="rotate(-90 129.3 143.5)">3</text>
<text x="159.8" y="143.5" transform="rotate(-90 159.8 143.5)">1</text>
<text x="164.8" y="143.5" transform="rotate(-90 164.8 143.5)">3</text>
<text x="46.7" y="153" transform="rotate(-90 46.7 153)">2</text>
<text x="51.8" y="153" transform="rotate(-90 51.8 153)">4</text>
<text x="124.2" y="156.2" transform="rotate(-90 124.2 156.2)">2</text>
<text x="129.3" y="156.2" transform="rotate(-90 129.3 156.2)">4</text>
<text x="159.8" y="156.2" transform="rotate(-90 159.8 156.2)">2</text>
<text x="164.8" y="156.2" transform="rotate(-90 164.8 156.2)">4</text>
</g>
<g font-size="1.4" fill="#006464">
<text x="40.4" y="23.6">VCC</text>
<text x="54.4" y="23.6">1Y</text>
<text x="40.4" y="28.7">1A</text>
<text x="54.4" y="26.2">2Y</text>
<text x="54.4" y="28.7">3Y</text>
<text x="40.4" y="31.2">2A</text>
<text x="40.4" y="33.8">3A</text>
<text x="54.4" y="33.8">5Y</text>
<text x="54.4" y="31.2">4Y</text>
<text x="40.4" y="38.9">5A</text>
<text x="40.4" y="41.4">6A</text>
<text x="40.4" y="36.3">4A</text>
<text x="53" y="41.4">GND</text>
<text x="54.4" y="36.3">6Y</text>
</g>
<g font-size=".7" fill="#0000c2">
<text x="234.9" y="27.2">Global_EN when pulled to GND causes pi to 'turn off' - all</text>
<text x="234.9" y="28">loads source from pi so there should be no load</text>
</g>
</svg>
